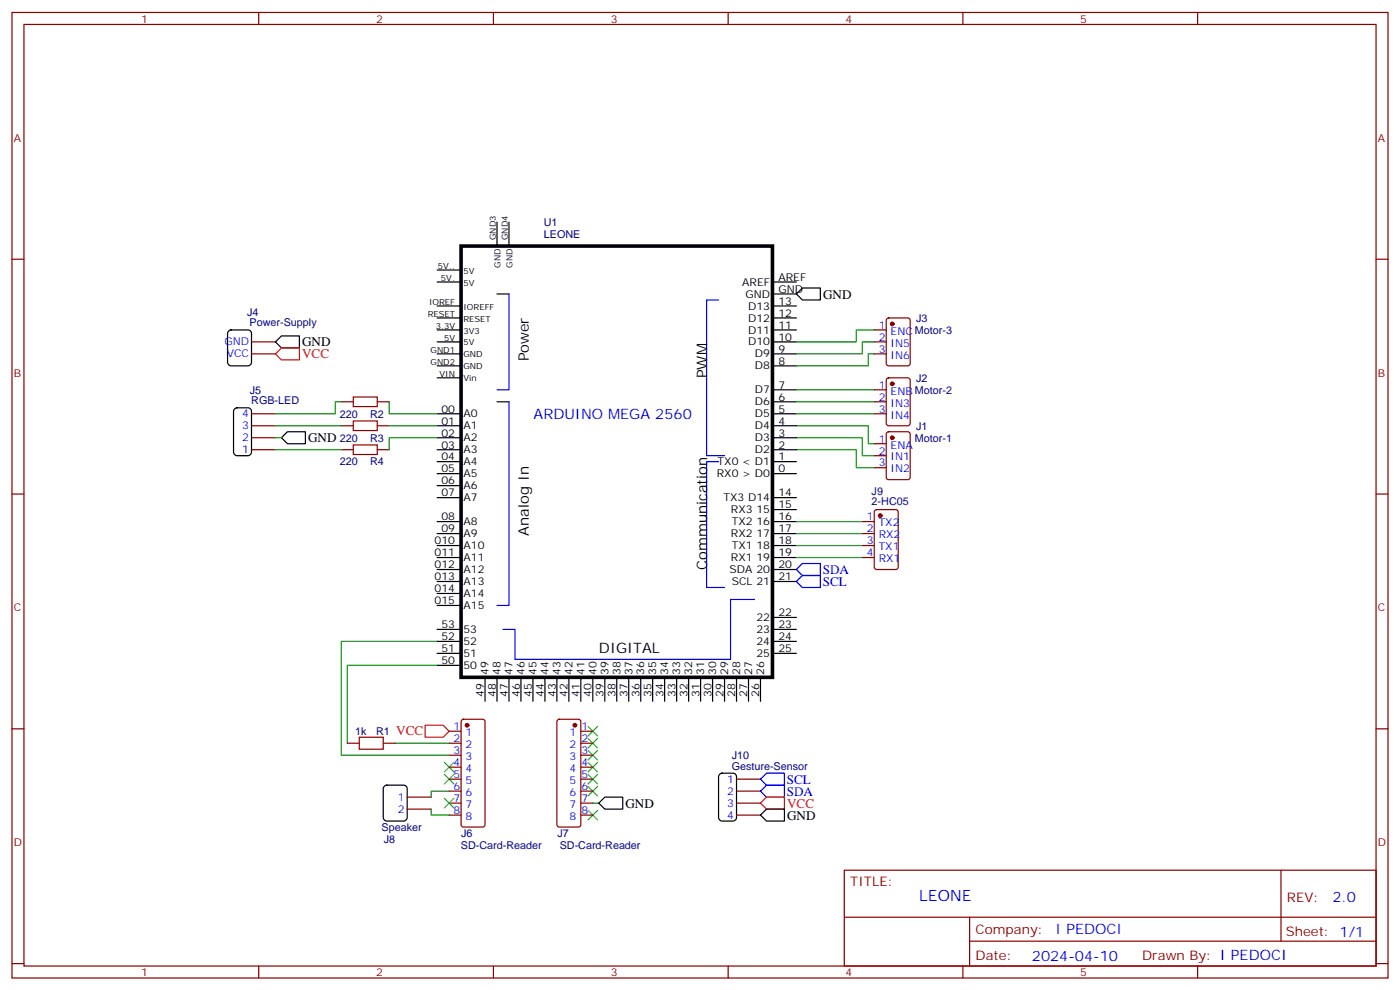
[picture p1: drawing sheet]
<svg xmlns="http://www.w3.org/2000/svg" width="412mm" height="292mm" viewBox="0 0 412 292" stroke-linecap="round" stroke-linejoin="round" font-family="sans-serif">
<g fill="none" stroke="#008700" stroke-width=".35">
<path d="M257.5 97.2h-5.3v3.5h-17.6M100.5 118.3h-1.7v3.5h-17.7M114.7 118.3v3.5h14.1M234.6 114.8h22.9M234.6 118.3h22.9M257.5 104.2h-1.7v3.5h-21.2M257.5 100.7h-3.5v3.5h-19.4M81.1 125.4h19.4M81.1 132.4h19.4M81.1 128.9h1.8M114.7 125.4h14.1M128.8 128.9h-14.1v3.5"/>
<path d="M234.6 125.4h21.2v5.3h1.7M234.6 128.9h19.4v5.3h3.5M234.6 132.4h17.6v5.3h5.3M234.6 121.8h22.9M234.6 157.1h19.4M234.6 153.6h19.4M234.6 164.2h19.4M234.6 160.7h19.4M128.8 188.9h-28.3v33.5h31.8M128.8 195.9h-26.5v23M116.4 218.9h15.9M127 238.3v1.7h5.3"/>
<path d="M132.3 233h-5.3v1.7M174.6 236.5h1.8"/>
</g>
<g fill="none" stroke="#000" stroke-width=".35">
<path d="M128.8 79.5h7M146.4 65.4v7.1M149.9 65.4v7.1M67.3 97.6l.8-.4h4.9l.9 .4 .2 .6v8.5l-.5 .8-.6 .2h-4.9l-.9-.4-.2-.6v-8.5zM128.8 97.2h7M128.8 93.6h7M128.8 90.1h7M128.8 83h7M146.4 86.6h3.5M227.5 97.2h7.1M227.5 93.6h7.1M227.5 90.1h7.1"/>
<path d="M227.5 83h7.1M227.5 86.6h7.1M234.6 86.6l1.8-1.8h5.3v3.5h-5.3zM81.1 100.7l1.8-1.8h5.3v3.5h-5.3zM128.8 107.7h7M128.8 104.2h7M128.8 100.7h7M128.8 111.3h7M146.4 118.3h3.5M227.5 114.8h7.1M227.5 107.7h7.1M227.5 104.2h7.1"/>
<path d="M227.5 100.7h7.1M227.5 118.3h7.1M69 120.5l.8-.4h3.2l.7 .2 .3 .5 .1 12.3-.3 .7-.5 .3-3.5 .1-.6-.2-.4-.6v-12.3zM82.9 128.9l1.8-1.8h5.3v3.6h-5.3zM128.8 121.8h7M128.8 125.4h7M128.8 128.9h7M128.8 132.4h7M128.8 136h7M128.8 139.5h7M227.5 121.8h7.1M227.5 125.4h7.1"/>
<path d="M227.5 128.9h7.1M227.5 132.4h7.1M227.5 136h7.1M227.5 139.5h7.1M128.8 143h7M128.8 146.5h7M128.8 153.6h7M128.8 157.1h7M227.5 146.5h7.1M227.5 153.6h7.1M227.5 157.1h7.1M227.5 150.1h7.1"/>
<path d="M128.8 160.7h7M128.8 164.2h7M128.8 167.7h7M128.8 171.2h7M128.8 174.8h7M128.8 178.3h7M227.5 160.7h7.1M227.5 164.2h7.1M227.5 167.7h7.1M227.5 171.2h7.1M128.8 188.9h7M128.8 185.3h7"/>
<path d="M128.8 192.4h7M128.8 195.9h7M142.9 199.5v7M146.4 199.5v7M149.9 199.5v7M153.5 199.5v7M157 199.5v7M160.5 199.5v7M164 199.5v7M167.6 199.5v7M171.1 199.5v7M174.6 199.5v7"/>
<path d="M178.2 199.5v7M181.7 199.5v7M185.2 199.5v7M188.7 199.5v7M192.3 199.5v7M195.8 199.5v7M199.3 199.5v7M202.8 199.5v7M206.4 199.5v7M209.9 199.5v7M213.4 199.5v7M217 199.5v7"/>
<path d="M220.5 199.5v7M224 199.5v7M227.5 188.9h7.1M227.5 185.3h7.1M227.5 192.4h7.1M227.5 181.8h7.1M113.1 231.6l.8-.4h5l.8 .4 .2 .7v8.4l-.4 .9-.6 .2h-5l-.8-.5-.2-.6v-8.4zM176.4 236.5l1.8-1.8h5.2v3.6h-5.2zM211.9 228.1l.8-.4h3.2l.6 .2 .4 .5 .1 12.3-.3 .7-.5 .3-3.5 .1-.6-.2-.4-.6v-12.3zM224 240l1.8-1.7h5.3v3.5h-5.3z"/>
</g>
<path d="M135.8 72.5h91.7v127h-91.7z" fill="none" stroke="#000" stroke-width="1.1"/>
<path d="M149.9 86.6v28.2h-3.5M211.7 88.3h-3.6v45.9h5.3M149.9 118.3v60h-3.5M211.7 136h-3.6v37h5.3M222.2 176.5h-7v17.7h-63.5v-8.9h-3.5M234.6 171.2l1.8-1.7h5.3v3.5h-5.3zM234.6 167.7l1.8-1.8h5.3v3.6h-5.3zM224 233l1.8-1.8h5.3v3.5h-5.3zM224 229.4l1.8-1.7h5.3v3.5h-5.3z" fill="none" stroke="#00f" stroke-width=".35"/>
<g fill="none" stroke="#870000" stroke-width=".35">
<path d="M3.5 3.7h405.4v284.3h-405.4zM7.1 7.2h398.2v277.3h-398.2zM76.2 3.7v3.5M145.3 3.7v3.5M214.5 3.7v3.5M283.6 3.7v3.5M352.8 3.7v3.5M3.5 76.3h3.6M405.3 76.3h3.6M257.5 97.2h3.6M261.3 93.8l.5-.2h5.6l.7 .5v12.9l-.5 .7h-5.8l-.7-.4v-13zM74.1 100.7h7"/>
<path d="M74.1 104.2h7M100.5 118.3h3.6M111.1 118.3h3.6M257.5 118.3h3.6M257.5 100.7h3.6M257.5 104.2h3.6M257.5 114.8h3.6M261.3 111.5l.5-.2h5.6l.7 .4v13l-.5 .6-5.8 .1-.7-.5v-12.9zM74.1 132.4h7M74.1 128.9h7M74.1 125.4h7M74.1 121.8h7"/>
<path d="M100.5 132.4h3.6M100.5 125.4h3.6M111.1 132.4h3.6M111.1 125.4h3.6M257.5 121.8h3.6M257.5 130.7h3.6M257.5 134.2h3.6M257.5 137.7h3.6M261.3 127.3l.5-.2h5.6l.7 .5v12.9l-.5 .7-5.8 .1-.7-.5v-13zM3.5 145.5h3.6M254 153.6h3.5M254 157.1h3.5"/>
<path d="M257.8 150.3l.4-.2h5.7l.6 .4 .1 16.5-.5 .7h-5.9l-.6-.5-.1-16.4zM405.3 145.5h3.6M254 160.7h3.5M254 164.2h3.5M3.5 214.6h3.6M102.3 218.9h3.5M112.9 218.9h3.5M132.3 218.9h3.5M132.3 215.3h3.5M136.1 212l.4-.2h5.7l.5 .2 .2 .5v30.4l-.3 .5-.4 .2h-5.7l-.5-.3-.2-.4v-30.4zM164.3 212l.4-.2h5.7l.5 .2 .2 .5v30.4l-.2 .5-.5 .2h-5.7l-.5-.3-.2-.4v-30.4zM171.1 218.9h3.5"/>
<path d="M171.1 215.3h3.5M405.3 214.6h3.6M119.9 234.7h7.1M119.9 238.3h7.1M132.3 222.4h3.5M132.3 225.9h3.5M132.3 229.4h3.5M132.3 233h3.5M132.3 236.5h3.5M171.1 222.4h3.5M171.1 225.9h3.5M171.1 229.4h3.5"/>
<path d="M171.1 233h3.5M171.1 236.5h3.5M217 229.4h7M217 233h7M217 236.5h7M132.3 240h3.5M171.1 240h3.5M217 240h7M248.7 256.3h156.6v28.2h-156.6zM377.3 256.3v20.9M248.7 270.1h156.5M285.6 277.2h119.6"/>
<path d="M285.6 270.1v14.1M3.5 283.8h3.6M76.2 284.5v3.5M145.3 284.5v3.5M214.5 284.5v3.5M283.6 284.5v3.5M352.8 284.5v3.5M405.3 283.8h3.6"/>
</g>
<path d="M104.1 116.9h7v2.8h-7zM104.1 124h7v2.8h-7zM104.1 131h7v2.8h-7zM105.8 217.1h7.1v3.5h-7.1z" fill="none" stroke="#a10000" stroke-width=".35"/>
<g fill="none" stroke="#3c3" stroke-width=".35">
<path d="M173.2 217.5l2.8 2.8M173.2 213.9l2.8 2.8M176 217.5l-2.8 2.8M176 213.9l-2.8 2.8M130.9 224.5l2.8 2.8M130.9 228l2.8 2.9M130.9 235.1l2.8 2.8M133.7 224.5l-2.8 2.8M133.7 228l-2.8 2.9M133.7 235.1l-2.8 2.8M173.2 238.6l2.8 2.8M173.2 231.6l2.8 2.8"/>
<path d="M173.2 228l2.8 2.9M173.2 224.5l2.8 2.8M173.2 221l2.8 2.8M176 238.6l-2.8 2.8M176 231.6l-2.8 2.8M176 228l-2.8 2.9M176 224.5l-2.8 2.8M176 221l-2.8 2.8"/>
</g>
<g fill="#870000" stroke="#870000" stroke-width=".35">
<circle cx="169.3" cy="213.6" r=".53"/>
<circle cx="137.6" cy="213.6" r=".53"/>
<circle cx="262.8" cy="128.9" r=".53"/>
<circle cx="262.8" cy="113" r=".53"/>
<circle cx="262.8" cy="95.4" r=".53"/>
<circle cx="259.3" cy="151.8" r=".53"/>
</g>
<path d="M81.1 104.2l1.8-1.8h5.3v3.6h-5.3zM125.2 213.6h5.3l1.8 1.7-1.8 1.8h-5.3zM224 236.5l1.8-1.8h5.3v3.6h-5.3z" fill="none" stroke="#f00" stroke-width=".35"/>
<text font-size="4.6" fill="#00f" x="270.8" y="265.3">LEONE</text>
<g font-size="4.2">
<text x="155.8" y="106.4" transform="rotate(-90 155.8 106.4)">Power</text>
<text x="208.3" y="111.4" transform="rotate(-90 208.3 111.4)">PWM</text>
<text x="155.8" y="157.7" transform="rotate(-90 155.8 157.7)">Analog In</text>
<text x="208.3" y="167.7" transform="rotate(-90 208.3 167.7)">Communication</text>
<text x="176.4" y="192.3">DIGITAL</text>
</g>
<g font-size="4.2" fill="#00f">
<text x="157.2" y="123.5">ARDUINO MEGA 2560</text>
<text x="392.5" y="265.5">2.0</text>
<text x="310.9" y="275.1">I PEDOCI</text>
<text x="304" y="282.9">2024-04-10</text>
</g>
<g font-size="3.9">
<text x="242.5" y="87.9">GND</text>
<text x="89" y="102">GND</text>
<text x="90.8" y="130.2">GND</text>
<text x="184.2" y="237.8">GND</text>
<text x="231.9" y="241.4">GND</text>
</g>
<g font-size="3.9" fill="#f00">
<text x="89" y="105.6">VCC</text>
<text x="116.7" y="216.5">VCC</text>
<text x="231.9" y="237.8">VCC</text>
</g>
<g font-size="3.9" fill="#00f">
<text x="242.4" y="172.6">SCL</text>
<text x="242.4" y="169.1">SDA</text>
<text x="231.8" y="230.8">SCL</text>
<text x="231.8" y="234.4">SDA</text>
</g>
<g font-size="3.9" fill="#800">
<text x="250.5" y="260.8">TITLE:</text>
<text x="379.1" y="265.5">REV:</text>
<text x="287.4" y="275">Company:</text>
<text x="378.7" y="275.7">Sheet: 1/1</text>
<text x="287.4" y="282.7">Date:</text>
<text x="336.4" y="282.8">Drawn By: I PEDOCI</text>
</g>
<g font-size="3.2" fill="#800">
<text x="41.6" y="6.7">1</text>
<text x="110.8" y="6.7">2</text>
<text x="179.9" y="6.7">3</text>
<text x="249.1" y="6.7">4</text>
<text x="318.2" y="6.7">5</text>
<text x="4.1" y="41.8">A</text>
<text x="405.9" y="41.8">A</text>
<text x="4.1" y="110.9">B</text>
<text x="405.9" y="110.9">B</text>
<text x="4.1" y="180.1">C</text>
<text x="405.9" y="180.1">C</text>
<text x="4.1" y="249.2">D</text>
<text x="405.9" y="249.2">D</text>
<text x="41.6" y="287.5">1</text>
<text x="110.8" y="287.5">2</text>
<text x="179.9" y="287.5">3</text>
<text x="249.1" y="287.5">4</text>
<text x="318.2" y="287.5">5</text>
</g>
<g font-size="3.2" fill="#000080">
<text x="160.2" y="66.6">U1</text>
<text x="160.2" y="70.1">LEONE</text>
<text x="72.8" y="92.9">J4</text>
<text x="269.9" y="94.7">J3</text>
<text x="73.5" y="96.1">Power-Supply</text>
<text x="269.5" y="98.3">Motor-3</text>
<text x="269.9" y="112.4">J2</text>
<text x="73.6" y="115.9">J5</text>
<text x="74" y="119">RGB-LED</text>
<text x="269.5" y="115.9">Motor-2</text>
<text x="100.1" y="123">220</text>
<text x="109" y="123">R2</text>
<text x="100.1" y="130">220</text>
<text x="109" y="130">R3</text>
<text x="269.5" y="130">Motor-1</text>
<text x="269.9" y="126.5">J1</text>
<text x="100.1" y="137.1">220</text>
<text x="109" y="137.1">R4</text>
<text x="256.8" y="148.8">2-HC05</text>
<text x="256.8" y="145.8">J9</text>
<text x="104.6" y="216.5">1k</text>
<text x="110.8" y="216.5">R1</text>
<text x="215.5" y="226.6">Gesture-Sensor</text>
<text x="215.5" y="223.4">J10</text>
<text x="112.4" y="244.7">Speaker</text>
<text x="113" y="248.2">J8</text>
<text x="135.8" y="250">SD-Card-Reader</text>
<text x="135.8" y="246.5">J6</text>
<text x="164.2" y="246.5">J7</text>
<text x="164.9" y="250">SD-Card-Reader</text>
</g>
<g font-size="3.2">
<text x="229.3" y="82.7">AREF</text>
<text x="218.6" y="84.1">AREF</text>
<text x="219.6" y="87.6">GND</text>
<text x="229.3" y="86.2">GND</text>
<text x="229.3" y="89.7">13</text>
<text x="220.4" y="91.2">D13</text>
<text x="220.4" y="94.7">D12</text>
<text x="229.3" y="93.3">12</text>
<text x="220.4" y="101.7">D10</text>
<text x="220.4" y="98.2">D11</text>
<text x="229.3" y="100.3">10</text>
<text x="229.3" y="96.8">11</text>
<text x="222.4" y="105.3">D9</text>
<text x="229.3" y="107.4">8</text>
<text x="229.3" y="103.9">9</text>
<text x="222.4" y="108.8">D8</text>
<text x="222.4" y="115.9">D7</text>
<text x="222.4" y="119.4">D6</text>
<text x="229.3" y="114.4">7</text>
<text x="229.3" y="118">6</text>
<text x="130" y="121.5">00</text>
<text x="130" y="125">01</text>
<text x="136.5" y="122.9">A0</text>
<text x="222.4" y="122.9">D5</text>
<text x="229.3" y="125">4</text>
<text x="229.3" y="121.5">5</text>
<text x="130" y="128.6">02</text>
<text x="136.5" y="126.4">A1</text>
<text x="136.5" y="130">A2</text>
<text x="222.4" y="130">D3</text>
<text x="222.4" y="126.4">D4</text>
<text x="229.3" y="128.6">3</text>
<text x="130" y="132.1">03</text>
<text x="130" y="135.6">04</text>
<text x="136.5" y="133.5">A3</text>
<text x="136.5" y="137">A4</text>
<text x="211.4" y="137">TX0 &lt; D1</text>
<text x="222.4" y="133.5">D2</text>
<text x="229.3" y="135.6">1</text>
<text x="229.3" y="132.1">2</text>
<text x="130" y="139.1">05</text>
<text x="130" y="142.7">06</text>
<text x="136.5" y="140.5">A5</text>
<text x="211.2" y="140.5">RX0 &gt; D0</text>
<text x="229.3" y="139.1">0</text>
<text x="130" y="146.2">07</text>
<text x="136.5" y="144.1">A6</text>
<text x="136.5" y="147.6">A7</text>
<text x="213.1" y="147.6">TX3 D14</text>
<text x="229.3" y="149.7">15</text>
<text x="229.3" y="146.2">14</text>
<text x="130" y="153.2">08</text>
<text x="136.5" y="154.7">A8</text>
<text x="215.3" y="151.1">RX3 15</text>
<text x="215.5" y="154.7">TX2 16</text>
<text x="229.3" y="153.2">16</text>
<text x="128" y="160.3">010</text>
<text x="130" y="156.8">09</text>
<text x="136.5" y="158.2">A9</text>
<text x="136.5" y="161.7">A10</text>
<text x="215.3" y="158.2">RX2 17</text>
<text x="215.5" y="161.7">TX1 18</text>
<text x="229.3" y="160.3">18</text>
<text x="229.3" y="156.8">17</text>
<text x="128" y="163.8">011</text>
<text x="128" y="167.4">012</text>
<text x="136.5" y="165.2">A11</text>
<text x="215.3" y="165.2">RX1 19</text>
<text x="229.3" y="167.4">20</text>
<text x="229.3" y="163.8">19</text>
<text x="128" y="170.9">013</text>
<text x="136.5" y="168.8">A12</text>
<text x="136.5" y="172.3">A13</text>
<text x="214.9" y="168.8">SDA 20</text>
<text x="215.5" y="172.3">SCL 21</text>
<text x="229.3" y="170.9">21</text>
<text x="128" y="174.4">014</text>
<text x="128" y="177.9">015</text>
<text x="136.5" y="175.8">A14</text>
<text x="136.5" y="179.4">A15</text>
<text x="130" y="185">53</text>
<text x="222.8" y="182.9">22</text>
<text x="229.3" y="185">23</text>
<text x="229.3" y="181.5">22</text>
<text x="130" y="188.5">52</text>
<text x="136.5" y="186.4">53</text>
<text x="136.5" y="189.9">52</text>
<text x="222.8" y="189.9">24</text>
<text x="222.8" y="186.4">23</text>
<text x="229.3" y="188.5">24</text>
<text x="130" y="192.1">51</text>
<text x="130" y="195.6">50</text>
<text x="136.5" y="193.5">51</text>
<text x="136.5" y="197">50</text>
<text x="222.8" y="193.5">25</text>
<text x="229.3" y="192.1">25</text>
<text x="143.9" y="198.8" transform="rotate(-90 143.9 198.8)">49</text>
<text x="147.5" y="198.8" transform="rotate(-90 147.5 198.8)">48</text>
<text x="151" y="198.8" transform="rotate(-90 151 198.8)">47</text>
<text x="154.5" y="198.8" transform="rotate(-90 154.5 198.8)">46</text>
<text x="158" y="198.8" transform="rotate(-90 158 198.8)">45</text>
<text x="161.6" y="198.8" transform="rotate(-90 161.6 198.8)">44</text>
<text x="165.1" y="198.8" transform="rotate(-90 165.1 198.8)">43</text>
<text x="168.6" y="198.8" transform="rotate(-90 168.6 198.8)">42</text>
<text x="172.2" y="198.8" transform="rotate(-90 172.2 198.8)">41</text>
<text x="175.7" y="198.8" transform="rotate(-90 175.7 198.8)">40</text>
<text x="179.2" y="198.8" transform="rotate(-90 179.2 198.8)">39</text>
<text x="182.7" y="198.8" transform="rotate(-90 182.7 198.8)">38</text>
<text x="186.3" y="198.8" transform="rotate(-90 186.3 198.8)">37</text>
<text x="189.8" y="198.8" transform="rotate(-90 189.8 198.8)">36</text>
<text x="193.3" y="198.8" transform="rotate(-90 193.3 198.8)">35</text>
<text x="196.8" y="198.8" transform="rotate(-90 196.8 198.8)">34</text>
<text x="200.4" y="198.8" transform="rotate(-90 200.4 198.8)">33</text>
<text x="203.9" y="198.8" transform="rotate(-90 203.9 198.8)">32</text>
<text x="207.4" y="198.8" transform="rotate(-90 207.4 198.8)">31</text>
<text x="211" y="198.8" transform="rotate(-90 211 198.8)">30</text>
<text x="214.5" y="198.8" transform="rotate(-90 214.5 198.8)">29</text>
<text x="218" y="198.8" transform="rotate(-90 218 198.8)">28</text>
<text x="221.5" y="198.8" transform="rotate(-90 221.5 198.8)">27</text>
<text x="225.1" y="198.8" transform="rotate(-90 225.1 198.8)">26</text>
<text x="142.5" y="205.3" transform="rotate(-90 142.5 205.3)">49</text>
<text x="146" y="205.3" transform="rotate(-90 146 205.3)">48</text>
<text x="149.6" y="205.3" transform="rotate(-90 149.6 205.3)">47</text>
<text x="153.1" y="205.3" transform="rotate(-90 153.1 205.3)">46</text>
<text x="156.6" y="205.3" transform="rotate(-90 156.6 205.3)">45</text>
<text x="160.2" y="205.3" transform="rotate(-90 160.2 205.3)">44</text>
<text x="163.7" y="205.3" transform="rotate(-90 163.7 205.3)">43</text>
<text x="167.2" y="205.3" transform="rotate(-90 167.2 205.3)">42</text>
<text x="170.7" y="205.3" transform="rotate(-90 170.7 205.3)">41</text>
<text x="174.3" y="205.3" transform="rotate(-90 174.3 205.3)">40</text>
<text x="177.8" y="205.3" transform="rotate(-90 177.8 205.3)">39</text>
<text x="181.3" y="205.3" transform="rotate(-90 181.3 205.3)">38</text>
<text x="184.9" y="205.3" transform="rotate(-90 184.9 205.3)">37</text>
<text x="188.4" y="205.3" transform="rotate(-90 188.4 205.3)">36</text>
<text x="191.9" y="205.3" transform="rotate(-90 191.9 205.3)">35</text>
<text x="195.4" y="205.3" transform="rotate(-90 195.4 205.3)">34</text>
<text x="199" y="205.3" transform="rotate(-90 199 205.3)">33</text>
<text x="202.5" y="205.3" transform="rotate(-90 202.5 205.3)">32</text>
<text x="206" y="205.3" transform="rotate(-90 206 205.3)">31</text>
<text x="209.5" y="205.3" transform="rotate(-90 209.5 205.3)">30</text>
<text x="213.1" y="205.3" transform="rotate(-90 213.1 205.3)">29</text>
<text x="216.6" y="205.3" transform="rotate(-90 216.6 205.3)">28</text>
<text x="220.1" y="205.3" transform="rotate(-90 220.1 205.3)">27</text>
<text x="223.7" y="205.3" transform="rotate(-90 223.7 205.3)">26</text>
</g>
<g font-size="3.2" fill="#00f">
<text x="66.1" y="101.7">GND</text>
<text x="258.9" y="96.8">1</text>
<text x="258.9" y="100.3">2</text>
<text x="262.4" y="98.6">ENC</text>
<text x="66.8" y="105.3">VCC</text>
<text x="258.9" y="103.9">3</text>
<text x="262.4" y="102.1">IN5</text>
<text x="262.4" y="105.6">IN6</text>
<text x="258.9" y="114.4">1</text>
<text x="258.9" y="118">2</text>
<text x="262.4" y="116.2">ENB</text>
<text x="262.4" y="119.7">IN3</text>
<text x="71.4" y="122.9">4</text>
<text x="258.9" y="121.5">3</text>
<text x="262.4" y="123.3">IN4</text>
<text x="71.4" y="130">2</text>
<text x="71.4" y="126.4">3</text>
<text x="258.9" y="130.3">1</text>
<text x="71.4" y="133.5">1</text>
<text x="258.9" y="133.8">2</text>
<text x="258.9" y="137.4">3</text>
<text x="262.4" y="132.1">ENA</text>
<text x="262.4" y="135.6">IN1</text>
<text x="262.4" y="139.1">IN2</text>
<text x="255.3" y="153.2">1</text>
<text x="258.8" y="155">TX2</text>
<text x="255.3" y="156.8">2</text>
<text x="255.3" y="160.3">3</text>
<text x="258.8" y="158.5">RX2</text>
<text x="255.3" y="163.8">4</text>
<text x="258.8" y="162.1">TX1</text>
<text x="258.8" y="165.6">RX1</text>
<text x="133.6" y="215">1</text>
<text x="171.3" y="215">1</text>
<text x="133.6" y="218.5">2</text>
<text x="137.1" y="216.7">1</text>
<text x="137.1" y="220.3">2</text>
<text x="167.8" y="216.7">1</text>
<text x="167.8" y="220.3">2</text>
<text x="171.3" y="218.5">2</text>
<text x="133.6" y="222">3</text>
<text x="133.6" y="225.6">4</text>
<text x="137.1" y="223.8">3</text>
<text x="137.1" y="227.3">4</text>
<text x="167.8" y="223.8">3</text>
<text x="167.8" y="227.3">4</text>
<text x="171.3" y="222">3</text>
<text x="171.3" y="225.6">4</text>
<text x="133.6" y="229.1">5</text>
<text x="133.6" y="232.6">6</text>
<text x="137.1" y="230.9">5</text>
<text x="167.8" y="230.9">5</text>
<text x="171.3" y="229.1">5</text>
<text x="171.3" y="232.6">6</text>
<text x="214.2" y="230.5">1</text>
<text x="117.2" y="235.8">1</text>
<text x="117.2" y="239.3">2</text>
<text x="133.6" y="236.1">7</text>
<text x="133.6" y="239.7">8</text>
<text x="137.1" y="234.4">6</text>
<text x="137.1" y="237.9">7</text>
<text x="167.8" y="234.4">6</text>
<text x="167.8" y="237.9">7</text>
<text x="171.3" y="236.1">7</text>
<text x="171.3" y="239.7">8</text>
<text x="214.2" y="234">2</text>
<text x="214.2" y="237.6">3</text>
<text x="137.1" y="241.4">8</text>
<text x="167.8" y="241.4">8</text>
<text x="214.2" y="241.1">4</text>
</g>
<g font-size="2.5">
<text x="146" y="70.7" transform="rotate(-90 146 70.7)">GND3</text>
<text x="149.6" y="70.7" transform="rotate(-90 149.6 70.7)">GND4</text>
<text x="129" y="79.2">5V..</text>
<text x="129.9" y="82.7">5V.</text>
<text x="136.5" y="80.6">5V</text>
<text x="147.5" y="78.8" transform="rotate(-90 147.5 78.8)">GND</text>
<text x="151" y="78.8" transform="rotate(-90 151 78.8)">GND</text>
<text x="126.4" y="89.7">IOREF</text>
<text x="136.5" y="84.1">5V</text>
<text x="126" y="93.3">RESET</text>
<text x="136.5" y="94.7">RESET</text>
<text x="136.5" y="91.2">IOREFF</text>
<text x="128.3" y="96.8">3.3V</text>
<text x="130.8" y="100.3">5V</text>
<text x="136.5" y="101.7">5V</text>
<text x="136.5" y="98.2">3V3</text>
<text x="126.8" y="107.4">GND2</text>
<text x="126.8" y="103.9">GND1</text>
<text x="136.5" y="105.3">GND</text>
<text x="129.5" y="110.9">VIN</text>
<text x="136.5" y="108.8">GND</text>
<text x="136.5" y="112.3">Vin</text>
</g>
</svg>
